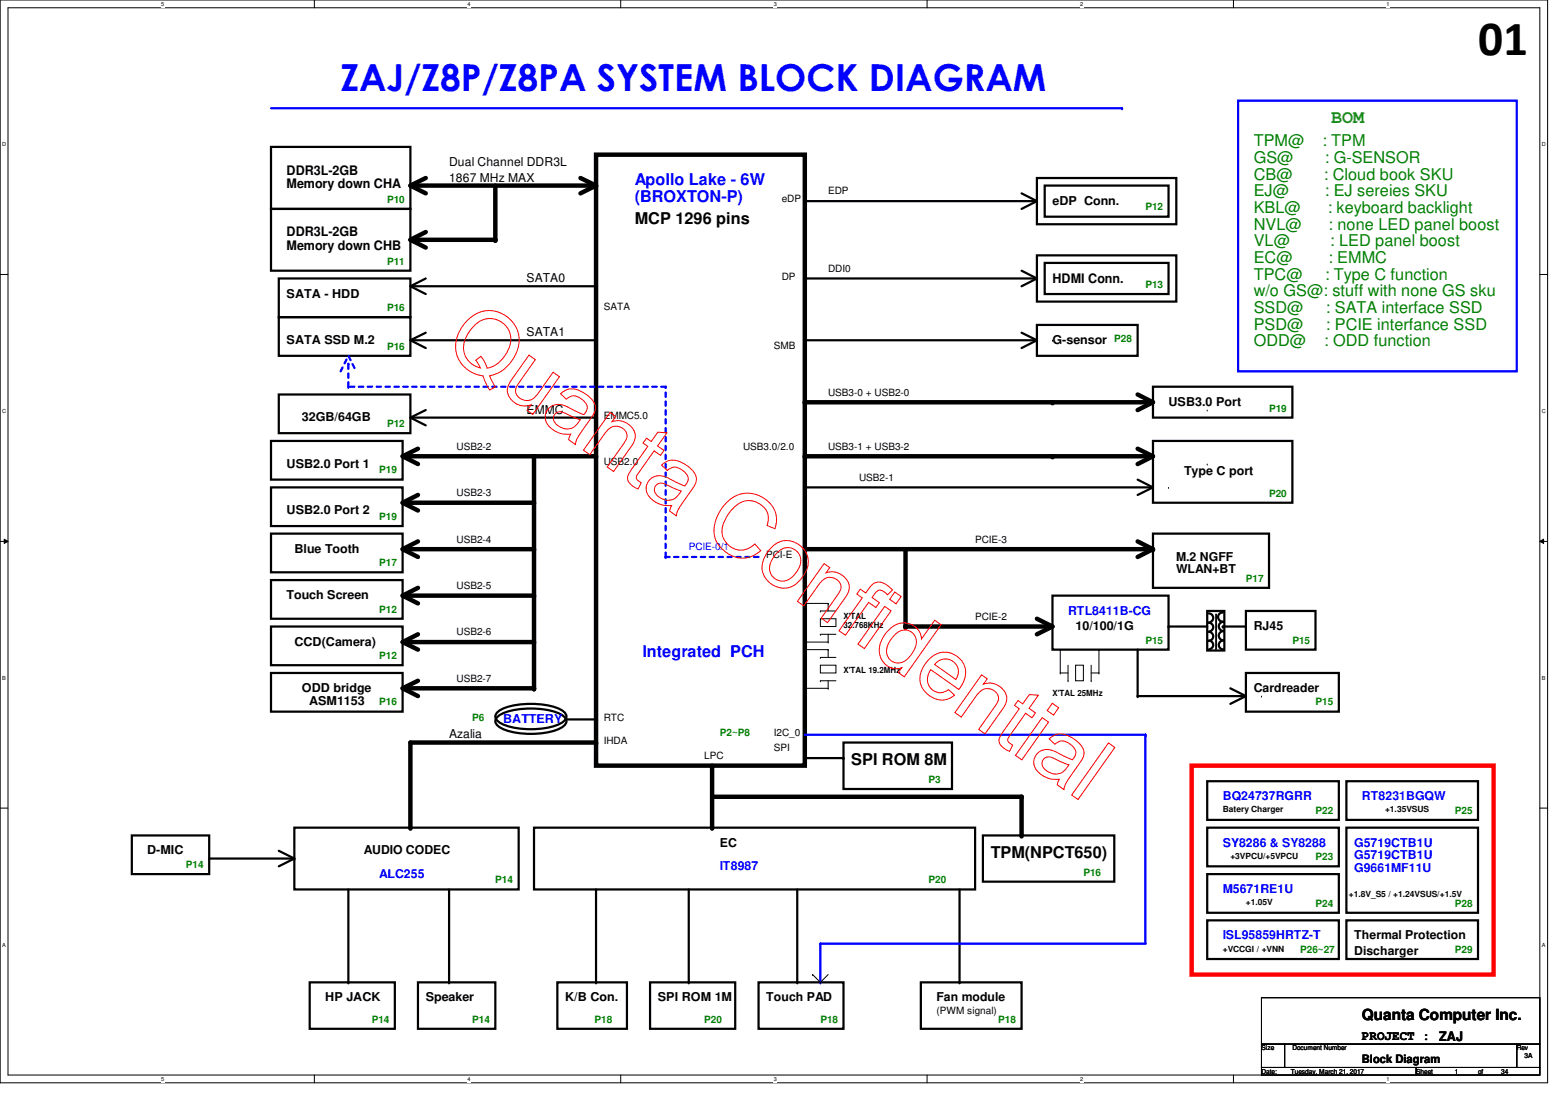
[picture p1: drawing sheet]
<svg xmlns="http://www.w3.org/2000/svg" width="297mm" height="210mm" viewBox="0 0 297 210" stroke-linecap="round" stroke-linejoin="round" font-family="sans-serif">
<path d="M0 0h294.7v206.2h-294.7zM1.5 1.5h291.7v203.3h-291.7z" fill="none" stroke="#000" stroke-width=".19"/>
<g fill="#fff">
<path d="M30.7 .2h.6v1.2h-.6z"/>
<path d="M30.7 204.9h.6v1.2h-.6z"/>
</g>
<path d="M59.9 0v1.5M59.9 204.8v1.4" fill="none" stroke="#000" stroke-width=".19"/>
<g fill="#fff">
<path d="M89 .2h.6v1.2h-.6z"/>
<path d="M89 204.9h.6v1.2h-.6z"/>
</g>
<path d="M118.2 0v1.5M118.2 204.8v1.4" fill="none" stroke="#000" stroke-width=".19"/>
<g fill="#fff">
<path d="M147.4 .2h.6v1.2h-.6z"/>
<path d="M147.4 204.9h.6v1.2h-.6z"/>
</g>
<path d="M176.5 0v1.5M176.5 204.8v1.4" fill="none" stroke="#000" stroke-width=".19"/>
<g fill="#fff">
<path d="M205.7 .2h.6v1.2h-.6z"/>
<path d="M205.7 204.9h.6v1.2h-.6z"/>
</g>
<path d="M234.9 0v1.5M234.9 204.8v1.4" fill="none" stroke="#000" stroke-width=".19"/>
<g fill="#fff">
<path d="M264 .2h.6v1.2h-.6z"/>
<path d="M264 204.9h.6v1.2h-.6z"/>
<path d="M.4 26.9h.8v1.2h-.8z"/>
<path d="M293.6 26.9h.7v1.2h-.7z"/>
<path d="M.4 77.7h.8v1.2h-.8z"/>
<path d="M293.6 77.7h.7v1.2h-.7z"/>
</g>
<path d="M0 52.3h1.5M293.2 52.3h1.5" fill="none" stroke="#000" stroke-width=".19"/>
<g fill="#fff">
<path d="M.4 128.5h.7v1.2h-.7z"/>
<path d="M293.6 128.5h.7v1.2h-.7z"/>
</g>
<path d="M0 103.1h1.5M.8 102.7l.7 .4-.7 .4zM293.2 103.1l.7-.4v.8zM293.2 103.1h1.5" fill="none" stroke="#000" stroke-width=".19"/>
<path d="M.8 102.7l.7 .4-.7 .4zM293.2 103.1l.7-.4v.8z" fill="#000"/>
<g fill="#fff">
<path d="M.4 179.3h.7v1.2h-.7z"/>
<path d="M293.6 179.3h.7v1.2h-.7z"/>
</g>
<g fill="none" stroke="#000" stroke-width=".19">
<path d="M229.9 78.1h.1M153.2 114.9h.1M153.2 114.9h4.5M156.2 117.9h3v1.4h-3zM156.2 116.4h.1M156.2 116.4h3M157.7 114.9h.1M157.7 114.9v1.5M231.5 117v6.6M231.6 117v6.4M153.2 122.3h.1M153.2 123.7h.1"/>
<path d="M153.2 131.1h.1M153.2 122.3h4.5M153.2 123.7h4.5M153.2 131.1h4.5M156.2 126.7h3v1.5h-3zM156.2 120.8h.1M156.2 125.2h.1M156.2 129.7h.1M156.2 120.8h3M156.2 125.2h3M156.2 129.7h3M157.7 122.3h.1"/>
<path d="M157.7 131.1h.1M157.7 123.7h.1M157.7 120.8v1.5M157.7 123.7v1.5M157.7 129.7v1.4M231.5 123.6h.1M231.6 123.4h.1M0 153.9h1.5M293.2 153.9h1.5"/>
</g>
<g fill="none" stroke="#000" stroke-width=".42">
<path d="M51.6 28h26.5v11.8h-26.5zM51.6 39.8h26.5v11.8h-26.5zM153.2 38.3h44.2M194.5 36.8l2.9 1.5-2.9 1.5M197.4 33.9h26.6v8.8h-26.6zM198.9 35.3h23.6v6h-23.6zM53.1 53h25v7.4h-25zM78.1 54.5h35.4M81.1 53l-3 1.5 3 1.5M197.4 48.6h26.6v8.8h-26.6zM198.9 50.1h23.6v5.9h-23.6zM53.1 60.4h25v7.4h-25z"/>
<path d="M78.1 64.8h35.4M81.1 63.4l-3 1.4 3 1.5M219.5 73.7h26.6v5.8h-26.6zM51.6 119.3h25.1v7.4h-25.1zM51.6 110.5h25.1v7.4h-25.1zM51.6 101.6h25.1v7.4h-25.1zM200.4 113.5h22.1v10.2h-22.1zM219.5 101.6h22.1v10.4h-22.1zM222.5 119.3h7.4M229.9 116.4h3.2v7.5h-3.2zM230.2 116.8a.87 .87 0 0 1 .8 .9 .87 .87 0 0 1-.8 .9M230.2 118.6a.85 .85 0 0 1 .8 .9 .85 .85 0 0 1-.8 .8"/>
<path d="M232.8 116.7a.87 .87 0 0 0-.9 .8 .87 .87 0 0 0 .9 .9M232.8 119.3h4.4M233 118.4a.87 .87 0 0 0-.9 .9 .87 .87 0 0 0 .9 .9M237.2 116.4h13.3v7.3h-13.3zM94.7 135.6a8.9 8.9 0 0 1 5.2-1.5 11.7 11.7 0 0 1 7.5 1.5 1.05 1.05 0 0 1 0 1.7 11.7 11.7 0 0 1-7.5 1.6 9 9 0 0 1-5.2-1.6 1.05 1.05 0 0 1 0-1.7zM94.7 136.5a8.9 8.9 0 0 1 5.2-1.5 11.7 11.7 0 0 1 7.5 1.5 1.05 1.05 0 0 1 0 1.7 11.7 11.7 0 0 1-7.5 1.5 9 9 0 0 1-5.2-1.5 1.05 1.05 0 0 1 0-1.7zM107.6 137h5.9M230.2 122a.85 .85 0 0 1 .8 .9 .85 .85 0 0 1-.8 .8M230.2 120.4a.87 .87 0 0 1 .8 .8 .87 .87 0 0 1-.8 .9M233 120.2a.87 .87 0 0 0-.9 .9 .87 .87 0 0 0 .9 .9M233 122a.85 .85 0 0 0-.9 .9 .85 .85 0 0 0 .9 .8M56 157.6h42.8v11.8h-42.8z"/>
<path d="M101.7 157.6h84v11.8h-84zM153.2 144.4h7.4M160.6 141.4h20.7v8.9h-20.7zM187.2 159.1h25v8.8h-25zM229.9 148.8h25v7.4h-25zM229.9 157.6h25v7.4h-25zM256.4 148.8h25v7.4h-25zM39.8 163.5h16.2M85.5 169.4v17.7M113.5 169.4v17.7M151.8 169.4v17.7M182.7 169.4v17.7"/>
<path d="M229.9 175.3h25v7.4h-25zM229.9 166.5h25v7.4h-25zM256.4 175.3h25v7.4h-25zM79.6 187.1h14.7v8.9h-14.7zM106.1 187.1h13.3v8.9h-13.3zM144.4 187.1h16.2v8.9h-16.2zM175.3 187.1h19.2v8.9h-19.2z"/>
</g>
<g fill="#000">
<circle cx="113.5" cy="35.3" r=".42"/>
<circle cx="197.4" cy="38.3" r=".21"/>
<circle cx="113.5" cy="54.5" r=".21"/>
<circle cx="113.5" cy="64.8" r=".21"/>
<circle cx="153.2" cy="76.6" r=".42"/>
<circle cx="200.4" cy="76.6" r=".42"/>
<circle cx="113.5" cy="86.9" r=".42"/>
<circle cx="101.7" cy="113.5" r=".42"/>
<circle cx="101.7" cy="104.6" r=".42"/>
<circle cx="172.4" cy="119.3" r=".42"/>
<circle cx="219.5" cy="104.6" r=".42"/>
<circle cx="222.5" cy="119.3" r=".21"/>
<circle cx="232.8" cy="119.3" r=".21"/>
<circle cx="101.7" cy="122.3" r=".42"/>
<circle cx="113.5" cy="137" r=".21"/>
<circle cx="78.1" cy="157.6" r=".42"/>
<circle cx="113.5" cy="141.4" r=".42"/>
<circle cx="135.6" cy="157.6" r=".42"/>
<circle cx="160.6" cy="144.4" r=".21"/>
<circle cx="194.5" cy="151.8" r=".42"/>
<circle cx="194.5" cy="159.1" r=".42"/>
<circle cx="56" cy="163.5" r=".21"/>
<circle cx="85.5" cy="187.1" r=".21"/>
<circle cx="113.5" cy="187.1" r=".21"/>
<circle cx="151.8" cy="187.1" r=".21"/>
<circle cx="182.7" cy="187.1" r=".21"/>
</g>
<g fill="none" stroke="#000" stroke-width=".85">
<path d="M78.1 35.3h35.4M81.1 33.9l-3 1.4 3 1.5M110.5 33.9l3 1.4-3 1.5M113.5 29.5h39.7v116.3h-39.7zM153.2 76.6h66.3M216.6 75.1l2.9 1.5-2.9 1.5M101.7 86.9h11.8M76.7 104.6h25M76.7 113.5h25M79.6 112l-2.9 1.5 2.9 1.4M79.6 103.1l-2.9 1.5 2.9 1.5M153.2 104.6h66.3"/>
<path d="M172.4 104.6v14.7h28M76.7 122.3h25M79.6 120.8l-2.9 1.5 2.9 1.4M113.5 141.4h-35.4v16.2M135.6 145.8v11.8M135.6 151.8h58.9v7.3"/>
</g>
<path d="M226.9 145.8h57.5v39.8h-57.5z" fill="none" stroke="#f00" stroke-width=".85"/>
<path d="M235.8 19.2h53v51.5h-53zM51.6 20.6h162.1" fill="none" stroke="#00f" stroke-width=".42"/>
<circle cx="213.7" cy="20.6" r=".21" fill="#00f"/>
<path d="M94.3 35.3v10.4h-16.2M101.7 86.9v44.2M197.4 117.9l3 1.4-3 1.5M216.6 103.1l2.9 1.5-2.9 1.5" fill="none" stroke="#000" stroke-width=".85"/>
<g fill="#000">
<circle cx="94.3" cy="45.7" r=".42"/>
<circle cx="101.7" cy="131.1" r=".42"/>
</g>
<path d="M25.1 159.1h14.7v7.4h-14.7zM53.1 162.1l2.9 1.4-2.9 1.5" fill="none" stroke="#000" stroke-width=".42"/>
<g fill="none" stroke="#000" stroke-width=".19">
<path d="M201.9 123.7h.1M201.9 128.2h.1M201.9 128.2h1.5M201.9 123.7v4.5M203.4 129.7h.1M203.4 126.7v3M204.8 126.7h1.5v3h-1.5zM207.8 129.7h.1M207.8 128.2h1.5M207.8 126.7v3M209.3 128.2h.1M209.3 123.7h.1"/>
<path d="M209.3 123.7v4.5"/>
</g>
<path d="M153.2 140h64.9" fill="none" stroke="#00f" stroke-width=".42"/>
<circle cx="218.1" cy="140" r=".21" fill="#00f"/>
<path d="M218.1 140v39.7" fill="none" stroke="#00f" stroke-width=".42"/>
<circle cx="218.1" cy="140" r=".21" fill="#00f"/>
<path d="M156.2 179.7h61.9" fill="none" stroke="#00f" stroke-width=".42"/>
<circle cx="156.2" cy="179.7" r=".21" fill="#00f"/>
<path d="M153.2 53h44.2M194.5 51.6l2.9 1.4-2.9 1.5" fill="none" stroke="#000" stroke-width=".42"/>
<circle cx="197.4" cy="53" r=".21" fill="#000"/>
<path d="M156.2 179.7v7.4" fill="none" stroke="#00f" stroke-width=".42"/>
<circle cx="156.2" cy="187.1" r=".21" fill="#00f"/>
<path d="M200.4 64.8h.1M222.5 92.8h.1M229.9 88.4h.1M240.2 132.6h.1M154.7 185.6h.1M154.7 185.6l1.5 1.5M156.2 187.1h.1M157.7 185.6l-1.5 1.5" fill="none" stroke="#000" stroke-width=".19"/>
<g fill="none" stroke="#000" stroke-width=".42">
<path d="M53.1 75.1h25v7.4h-25zM78.1 79.5h35.4M81.1 78.1l-3 1.4 3 1.5M153.2 64.8h44.2M194.5 63.4l2.9 1.4-2.9 1.5M197.4 61.9h19.2v5.9h-19.2zM51.6 84h25.1v7.4h-25.1zM51.6 92.8h25.1v7.4h-25.1zM153.2 92.8h66.3M216.6 91.4l2.9 1.4-2.9 1.5M219.5 84h26.6v11.8h-26.6zM51.6 128.2h25.1v7.4h-25.1z"/>
<path d="M216.6 123.7v8.9h20.6M234.3 131.1l2.9 1.5-2.9 1.5M237.2 128.2h17.7v7.4h-17.7zM256.4 157.6h25v16.3h-25zM66.3 169.4v17.7M131.1 169.4v17.7M59 187.1h16.2v8.9h-16.2zM123.8 187.1h16.2v8.9h-16.2z"/>
</g>
<g fill="#000">
<circle cx="113.5" cy="79.5" r=".21"/>
<circle cx="197.4" cy="64.8" r=".21"/>
<circle cx="101.7" cy="86.9" r=".42"/>
<circle cx="101.7" cy="95.8" r=".42"/>
<circle cx="153.2" cy="86.9" r=".42"/>
<circle cx="200.4" cy="86.9" r=".42"/>
<circle cx="219.5" cy="92.8" r=".21"/>
<circle cx="101.7" cy="131.1" r=".42"/>
<circle cx="216.6" cy="132.6" r=".21"/>
<circle cx="237.2" cy="132.6" r=".21"/>
<circle cx="66.3" cy="187.1" r=".21"/>
<circle cx="131.1" cy="187.1" r=".21"/>
</g>
<path d="M81.1 44.2l-3 1.5 3 1.5M76.7 86.9h25M76.7 95.8h25M79.6 85.5l-2.9 1.4 2.9 1.5M79.6 94.3l-2.9 1.5 2.9 1.4M153.2 86.9h66.3M216.6 85.5l2.9 1.4-2.9 1.5M76.7 131.1h25M79.6 129.7l-2.9 1.4 2.9 1.5" fill="none" stroke="#000" stroke-width=".85"/>
<path d="M144.4 106.1h-17.7" fill="none" stroke="#00f" stroke-width=".42" stroke-dasharray=".8 .8"/>
<circle cx="126.7" cy="106.1" r=".21" fill="#00f" stroke-dasharray=".8 .8"/>
<path d="M126.7 106.1v-32.4" fill="none" stroke="#00f" stroke-width=".42" stroke-dasharray=".8 .8"/>
<circle cx="126.7" cy="73.7" r=".21" fill="#00f" stroke-dasharray=".8 .8"/>
<path d="M126.7 73.7h-60.4" fill="none" stroke="#00f" stroke-width=".42" stroke-dasharray=".8 .8"/>
<circle cx="66.3" cy="73.7" r=".21" fill="#00f" stroke-dasharray=".8 .8"/>
<path d="M64.9 70.7l1.4-2.9 1.5 2.9M66.3 73.7v-4.4" fill="none" stroke="#00f" stroke-width=".42" stroke-dasharray=".8 .8"/>
<circle cx="66.3" cy="69.3" r=".21" fill="#00f" stroke-dasharray=".8 .8"/>
<path d="M240.2 190h53v8.9h-53zM240.2 198.9h4.4v4.4h-4.4zM244.6 198.9h44.2v4.4h-44.2zM288.8 198.9h4.4v4.4h-4.4zM240.2 203.3h29.5v1.5h-29.5zM269.7 203.3h23.5v1.5h-23.5z" fill="none" stroke="#000" stroke-width=".19"/>
<g fill="none" stroke="#f00" stroke-width=".19">
<path d="M88.8 61.2a5.7 5.7 0 0 1 8.1-.6 5.7 5.7 0 0 1 .6 8.1 6.4 6.4 0 0 1-4.3 2.9l1.1 2.1-1.1 .6-.7-1.3-.5-1.4a5.8 5.8 0 0 1-3.9-9.5zM90.3 62.1a4 4 0 0 1 5.6-.4 4 4 0 0 1 .5 5.6 5.4 5.4 0 0 1-3.7 2.8l-.5-1.3-.6-.9-1 .7 .9 1.5a4 4 0 0 1-2.5-6.4zM100.7 67.6l1.2 .9-2.8 4a2.44 2.44 0 0 0-.7 2.7 2.28 2.28 0 0 0 3.9 0l3-4.3 1.2 .8-5.1 7.2-1-.7 .7-1.1a3.3 3.3 0 0 1-4.4-3.2l.6-1.5zM105.8 78.8a1.63 1.63 0 0 1 2 0l2.7 1.1a2.81 2.81 0 0 1-2.8 1.8 2.4 2.4 0 0 1-2.3-2.2zM106.7 75a3.3 3.3 0 0 1 4.5-.2 3.5 3.5 0 0 1 2.1 3.3l-.4 1-1.6 2.3a7.2 7.2 0 0 0-1.7 3.3l-1.3-.9 .4-1.1a4.5 4.5 0 0 1-4.8-2.7 2.61 2.61 0 0 1 1.2-2.7 2.61 2.61 0 0 1 2.9 .2l3.2 1.5a1.74 1.74 0 0 0-.5-3 1.96 1.96 0 0 0-2.9 0zM116.2 78.6l1 .7-.7 1a3.2 3.2 0 0 1 4.4 3.3l-.7 1.4-3.4 4.8-1.2-.8 3.1-4.4a1.95 1.95 0 0 0 .3-2.6 2.21 2.21 0 0 0-3.5 .2l-3.2 4.4-1.2-.8zM123.1 83.5l.9 .6 1.3-1.8 1.7 .1-1.8 2.5 1.2 .9-.6 .9-1.2-.8-3 4.2a.94 .94 0 0 0-.4 1 .94 .94 0 0 0 .7 .7l.2 .1-.6 1.2a2.86 2.86 0 0 1-2-2l.1-.5 .5-1 3.2-4.6-.9-.6zM125 92.4a1.63 1.63 0 0 1 2 0l2.7 1.1a2.81 2.81 0 0 1-2.7 1.8 2.4 2.4 0 0 1-2.4-2.3zM126 88.6a3.3 3.3 0 0 1 4.4-.2 3.5 3.5 0 0 1 2.2 3.2l-.5 1.1-1.6 2.3a7.2 7.2 0 0 0-1.7 3.2l-1.3-.9 .4-1a4.5 4.5 0 0 1-4.8-2.7 2.61 2.61 0 0 1 1.2-2.7 2.61 2.61 0 0 1 2.9 .2l3.2 1.5a1.74 1.74 0 0 0-.5-3 1.96 1.96 0 0 0-2.8 0zM138.2 95.9a5.5 5.5 0 0 1 5.7-1.7 5.5 5.5 0 0 1 3.9 4.4v1l-.2 1.1-1.5-.6a3.5 3.5 0 0 0-3.1-4.7 5 5 0 0 0-4.5 2.8 4.2 4.2 0 0 0-.1 5.3 3.5 3.5 0 0 0 5.3 .1l1.1 1.3a5.4 5.4 0 0 1-8.8-3.5 7.9 7.9 0 0 1 2.2-5.5zM147 104.2a4.1 4.1 0 0 1 5.6 0 4.1 4.1 0 0 1 .3 5.6 4.1 4.1 0 0 1-6 1.5 4.1 4.1 0 0 1-.7-6.2zM148.2 105.1a2.55 2.55 0 0 1 3.5-.1 2.55 2.55 0 0 1 .3 3.4 3.6 3.6 0 0 1-3.3 2.3 2.58 2.58 0 0 1-1.7-4.2z"/>
<path d="M156.9 107.4l1.1 .7-.7 1a3.2 3.2 0 0 1 4.4 3.3l-.7 1.4-3.4 4.8-1.2-.9 3.1-4.3a1.95 1.95 0 0 0 .3-2.6 2.21 2.21 0 0 0-3.6 .2l-3.2 4.4-1.2-.9zM163.8 112.2l1 .8 .6-.8a2.24 2.24 0 0 1 3.7-.6l.8 .8-.9 .9a1.78 1.78 0 0 0-1.8-.8l-1.1 1.3 1.3 1-.6 .9-1.4-1-4.4 6.3-1.2-.9 4.4-6.2-1.1-.7zM168.5 115.5l1.2 .9-5.1 7.1-1.2-.8zM170.4 112.8l1.2 .8-1 1.4-1.2-.8zM169.1 120.1a3.5 3.5 0 0 1 3.6-1.4 3.5 3.5 0 0 1 2.7 2.7l.1 .3 2.5-3.6 1.2 .9-7 9.9-1.2-.8 .7-.9a3.4 3.4 0 0 1-4.2-4.1l.4-1.3zM170.5 120.8a2.33 2.33 0 0 1 3.2-.3 2.33 2.33 0 0 1 .4 3.2 3.8 3.8 0 0 1-3.3 2.6 2.43 2.43 0 0 1-1.5-4zM177.1 125.4a4 4 0 0 1 5.6 0 4 4 0 0 1 .1 5.6l-.2 .3-5.4-3.8a2.62 2.62 0 0 0-.4 3 2.62 2.62 0 0 0 2.6 1.4l1.2-.5 1.2 1a3.9 3.9 0 0 1-5.7-.7 4 4 0 0 1 .1-5.3zM178.3 126.2a2.46 2.46 0 0 1 3.3-.1 2.46 2.46 0 0 1 .4 3.3l-4-2.8zM186.9 128.5l1.1 .8-.7 1a3.2 3.2 0 0 1 4.3 3.3l-.6 1.4-3.4 4.8-1.2-.9 3-4.3a1.95 1.95 0 0 0 .4-2.6 2.21 2.21 0 0 0-3.6 .2l-3.2 4.4-1.2-.9zM193.8 133.4l.9 .7 1.3-1.8 1.7 .1-1.8 2.5 1.3 .9-.7 .9-1.2-.8-3 4.2a.94 .94 0 0 0-.4 .9 .94 .94 0 0 0 .7 .8l.2 .1-.6 1.2a2.86 2.86 0 0 1-2-2.1l.1-.5 .5-.9 3.3-4.6-.9-.6zM198.4 136.7l1.2 .8-5 7.2-1.2-.8zM200.4 134l1.2 .8-1 1.4-1.2-.9z"/>
<path d="M198.8 144.5a1.63 1.63 0 0 1 2 0l2.7 1.2a2.81 2.81 0 0 1-2.7 1.7 2.4 2.4 0 0 1-2.4-2.2zM199.8 140.7a3.3 3.3 0 0 1 4.4-.1 3.5 3.5 0 0 1 2.2 3.2l-.5 1-1.6 2.3a7.2 7.2 0 0 0-1.7 3.3l-1.3-.9 .4-1.1a4.5 4.5 0 0 1-4.8-2.7 2.61 2.61 0 0 1 1.2-2.6 2.61 2.61 0 0 1 2.9 .1l3.2 1.5a1.74 1.74 0 0 0-.5-3 1.96 1.96 0 0 0-2.8 .1zM211.1 141.5l1.2 .9-7 9.9-1.2-.9z"/>
</g>
<text font-size="9.4" x="281.4" y="10.4">01</text>
<text font-size="7.1" fill="#00f" x="64.9" y="17.4">ZAJ/Z8P/Z8PA SYSTEM BLOCK DIAGRAM</text>
<text font-size="3.5" fill="#008040" x="253.4" y="23.5">BOM</text>
<g font-size="3.1" fill="#008000">
<text x="238.7" y="27.9">TPM@</text>
<text x="251.8" y="27.9">: TPM</text>
<text x="238.7" y="31">GS@</text>
<text x="238.7" y="34.2">CB@</text>
<text x="252.1" y="34.2">: Cloud book SKU</text>
<text x="252.3" y="31">: G-SENSOR</text>
<text x="238.7" y="37.4">EJ@</text>
<text x="238.7" y="40.6">KBL@</text>
<text x="252.3" y="37.4">: EJ sereies SKU</text>
<text x="252.8" y="40.6">: keyboard backlight</text>
<text x="238.7" y="43.7">NVL@</text>
<text x="238.7" y="46.9">VL@</text>
<text x="253" y="43.7">: none LED panel boost</text>
<text x="253.3" y="46.9">: LED panel boost</text>
<text x="238.7" y="50.1">EC@</text>
<text x="238.7" y="53.3">TPC@</text>
<text x="252.3" y="53.3">: Type C function</text>
<text x="252.9" y="50.1">: EMMC</text>
<text x="238.7" y="56.4">w/o GS@: stuff with none GS sku</text>
<text x="238.7" y="59.6">SSD@</text>
<text x="252.5" y="59.6">: SATA interface SSD</text>
<text x="238.7" y="62.8">PSD@</text>
<text x="238.7" y="66">ODD@</text>
<text x="252.1" y="66">: ODD function</text>
<text x="252.5" y="62.8">: PCIE interfance SSD</text>
</g>
<g font-size="3.1" fill="#00f">
<text x="120.9" y="35.3">Apollo Lake - 6W</text>
<text x="120.9" y="38.5">(BROXTON-P)</text>
<text x="122.3" y="125.2">Integrated PCH</text>
</g>
<g font-size="3.1">
<text x="120.9" y="42.7">MCP 1296 pins</text>
<text x="162.1" y="145.8">SPI ROM 8M</text>
<text x="188.6" y="163.4">TPM(NPCT650)</text>
</g>
<text font-size="2.9" x="259.3" y="194.2">Quanta Computer Inc.</text>
<g font-size="2.5">
<text x="54.6" y="33.3">DDR3L-2GB</text>
<text x="54.6" y="35.9">Memory down CHA</text>
<text x="54.6" y="45">DDR3L-2GB</text>
<text x="54.6" y="47.6">Memory down CHB</text>
<text x="200.4" y="53.9">HDMI Conn.</text>
<text x="259.3" y="198">PROJECT :</text>
<text x="274.1" y="198.3">ZAJ</text>
</g>
<g font-size="2.3">
<text x="85.5" y="31.6">Dual Channel DDR3L</text>
<text x="85.5" y="34.6">1867 MHz MAX</text>
<text x="200.4" y="39">eDP Conn.</text>
<text x="100.2" y="53.7">SATA0</text>
<text x="54.6" y="56.7">SATA - HDD</text>
<text x="54.6" y="65.5">SATA SSD M.2</text>
<text x="100.2" y="64.1">SATA1</text>
<text x="200.4" y="65.5">G-sensor</text>
<text x="222.5" y="77.3">USB3.0 Port</text>
<text x="57.5" y="80.3">32GB/64GB</text>
<text x="100.2" y="78.8">EMMC</text>
<text x="54.6" y="89.1">USB2.0 Port 1</text>
<text x="225.5" y="90.6">Type C port</text>
<text x="54.6" y="97.9">USB2.0 Port 2</text>
<text x="56" y="105.3">Blue Tooth</text>
<text x="224" y="106.8">M.2 NGFF</text>
<text x="224" y="109.2">WLAN+BT</text>
<text x="54.6" y="114.1">Touch Screen</text>
<text x="56" y="123">CCD(Camera)</text>
<text x="204.8" y="120">10/100/1G</text>
<text x="238.7" y="120">RJ45</text>
<text x="57.5" y="131.8">ODD bridge</text>
<text x="238.7" y="131.8">Cardreader</text>
<text x="58.8" y="134.2">ASM1153</text>
<text x="85.5" y="140.6">Azalia</text>
<text x="137.1" y="161.3">EC</text>
<text x="28" y="162.7">D-MIC</text>
<text x="69.3" y="162.7">AUDIO CODEC</text>
<text x="257.8" y="178.9">Thermal Protection</text>
<text x="257.8" y="181.9">Discharger</text>
<text x="61.9" y="190.8">HP JACK</text>
<text x="81.1" y="190.8">Speaker</text>
<text x="107.6" y="190.8">K/B Con.</text>
<text x="125.3" y="190.8">SPI ROM 1M</text>
<text x="145.9" y="190.8">Touch PAD</text>
<text x="178.3" y="190.8">Fan module</text>
</g>
<g font-size="2.3" fill="#00f">
<text x="203.4" y="117.1">RTL8411B-CG</text>
<text x="95.8" y="137.7">BATTERY</text>
<text x="232.8" y="152.4">BQ24737RGRR</text>
<text x="259.3" y="152.4">RT8231BGQW</text>
<text x="232.8" y="161.3">SY8286 &amp; SY8288</text>
<text x="257.8" y="161.3">G5719CTB1U</text>
<text x="72.2" y="167.2">ALC255</text>
<text x="137.1" y="165.7">IT8987</text>
<text x="257.8" y="163.7">G5719CTB1U</text>
<text x="257.8" y="166.1">G9661MF11U</text>
<text x="232.8" y="170.1">M5671RE1U</text>
<text x="232.8" y="178.9">ISL95859HRTZ-T</text>
</g>
<text font-size="2.2" x="259.3" y="202.4">Block Diagram</text>
<g font-size="1.9" fill="#008000">
<text x="73.7" y="38.6">P10</text>
<text x="218.1" y="40.1">P12</text>
<text x="73.7" y="50.4">P11</text>
<text x="73.7" y="59.2">P16</text>
<text x="218.1" y="54.8">P13</text>
<text x="212.2" y="65.2">P28</text>
<text x="73.7" y="66.6">P16</text>
<text x="73.7" y="81.3">P12</text>
<text x="241.6" y="78.4">P19</text>
<text x="72.2" y="90.2">P19</text>
<text x="241.6" y="94.6">P20</text>
<text x="72.2" y="99">P19</text>
<text x="72.2" y="107.9">P17</text>
<text x="237.2" y="110.8">P17</text>
<text x="72.2" y="116.7">P12</text>
<text x="72.2" y="125.5">P12</text>
<text x="218.1" y="122.6">P15</text>
<text x="246.1" y="122.6">P15</text>
<text x="72.2" y="134.4">P16</text>
<text x="89.9" y="137.3">P6</text>
<text x="250.5" y="134.4">P15</text>
<text x="137.1" y="140.3">P2~P8</text>
<text x="176.8" y="149.1">P3</text>
<text x="250.5" y="155">P22</text>
<text x="277" y="155">P25</text>
<text x="35.4" y="165.3">P14</text>
<text x="206.3" y="166.8">P16</text>
<text x="250.5" y="163.8">P23</text>
<text x="94.3" y="168.3">P14</text>
<text x="176.8" y="168.3">P20</text>
<text x="250.5" y="172.7">P24</text>
<text x="277" y="172.7">P28</text>
<text x="247.6" y="181.5">P26~27</text>
<text x="277" y="181.5">P29</text>
<text x="70.8" y="194.8">P14</text>
<text x="89.9" y="194.8">P14</text>
<text x="113.2" y="194.8">P18</text>
<text x="134.1" y="194.8">P20</text>
<text x="156.2" y="194.8">P18</text>
<text x="190.1" y="194.8">P18</text>
</g>
<g font-size="1.9">
<text x="148.8" y="38.5">eDP</text>
<text x="157.7" y="37">EDP</text>
<text x="148.8" y="53.3">DP</text>
<text x="157.7" y="51.8">DDI0</text>
<text x="115" y="59.1">SATA</text>
<text x="147.4" y="66.5">SMB</text>
<text x="157.7" y="75.4">USB3-0 + USB2-0</text>
<text x="115" y="79.8">EMMC5.0</text>
<text x="86.9" y="85.7">USB2-2</text>
<text x="115" y="88.6">USB2.0</text>
<text x="141.5" y="85.7">USB3.0/2.0</text>
<text x="157.7" y="85.7">USB3-1 + USB3-2</text>
<text x="86.9" y="94.5">USB2-3</text>
<text x="163.6" y="91.6">USB2-1</text>
<text x="86.9" y="103.3">USB2-4</text>
<text x="145.9" y="106.3">PCI-E</text>
<text x="185.7" y="103.3">PCIE-3</text>
<text x="86.9" y="112.2">USB2-5</text>
<text x="185.7" y="118.1">PCIE-2</text>
<text x="86.9" y="121">USB2-6</text>
<text x="86.9" y="129.9">USB2-7</text>
<text x="115" y="137.2">RTC</text>
<text x="115" y="141.6">IHDA</text>
<text x="147.4" y="143.1">SPI</text>
<text x="147.4" y="140.2">I2C_0</text>
<text x="134.1" y="144.6">LPC</text>
<text x="178.3" y="193.2">(PWM signal)</text>
</g>
<text font-size="1.9" fill="#00f" x="131.1" y="104.8">PCIE-0/1</text>
<g font-size="1.6">
<text x="160.6" y="117.9">X'TAL</text>
<text x="160.6" y="119.5">32.768KHz</text>
<text x="160.6" y="128.2">X'TAL 19.2MHz</text>
<text x="200.4" y="132.6">X'TAL 25MHz</text>
<text x="232.8" y="154.7">Batery Charger</text>
<text x="263.7" y="154.7">+1.35VSUS</text>
<text x="234.3" y="163.6">+3VPCU/+5VPCU</text>
<text x="237.2" y="172.4">+1.05V</text>
<text x="256.8" y="170.9">+1.8V_S5 / +1.24VSUS/+1.5V</text>
<text x="232.8" y="181.3">+VCCGI / +VNN</text>
</g>
<g font-size="1.3">
<text x="240.2" y="200.1">Size</text>
<text x="246.1" y="200.1">Document Number</text>
<text x="288.8" y="200.1">Rev</text>
<text x="290.3" y="201.5">3A</text>
<text x="240.2" y="204.5">Date:</text>
<text x="245.8" y="204.5">Tuesday, March 21, 2017</text>
<text x="269.7" y="204.5">Sheet</text>
<text x="277" y="204.5">1</text>
<text x="281.4" y="204.5">of</text>
<text x="285.8" y="204.5">34</text>
</g>
<g font-size="1.1">
<text x="30.7" y="1.1">5</text>
<text x="89" y="1.1">4</text>
<text x="147.4" y="1.1">3</text>
<text x="205.7" y="1.1">2</text>
<text x="264" y="1.1">1</text>
<text x=".4" y="27.9">D</text>
<text x="293.6" y="27.9">D</text>
<text x=".4" y="78.7">C</text>
<text x="293.6" y="78.7">C</text>
<text x=".4" y="129.5">B</text>
<text x="293.6" y="129.5">B</text>
<text x=".4" y="180.3">A</text>
<text x="293.6" y="180.3">A</text>
<text x="30.7" y="205.9">5</text>
<text x="89" y="205.9">4</text>
<text x="147.4" y="205.9">3</text>
<text x="205.7" y="205.9">2</text>
<text x="264" y="205.9">1</text>
</g>
</svg>
